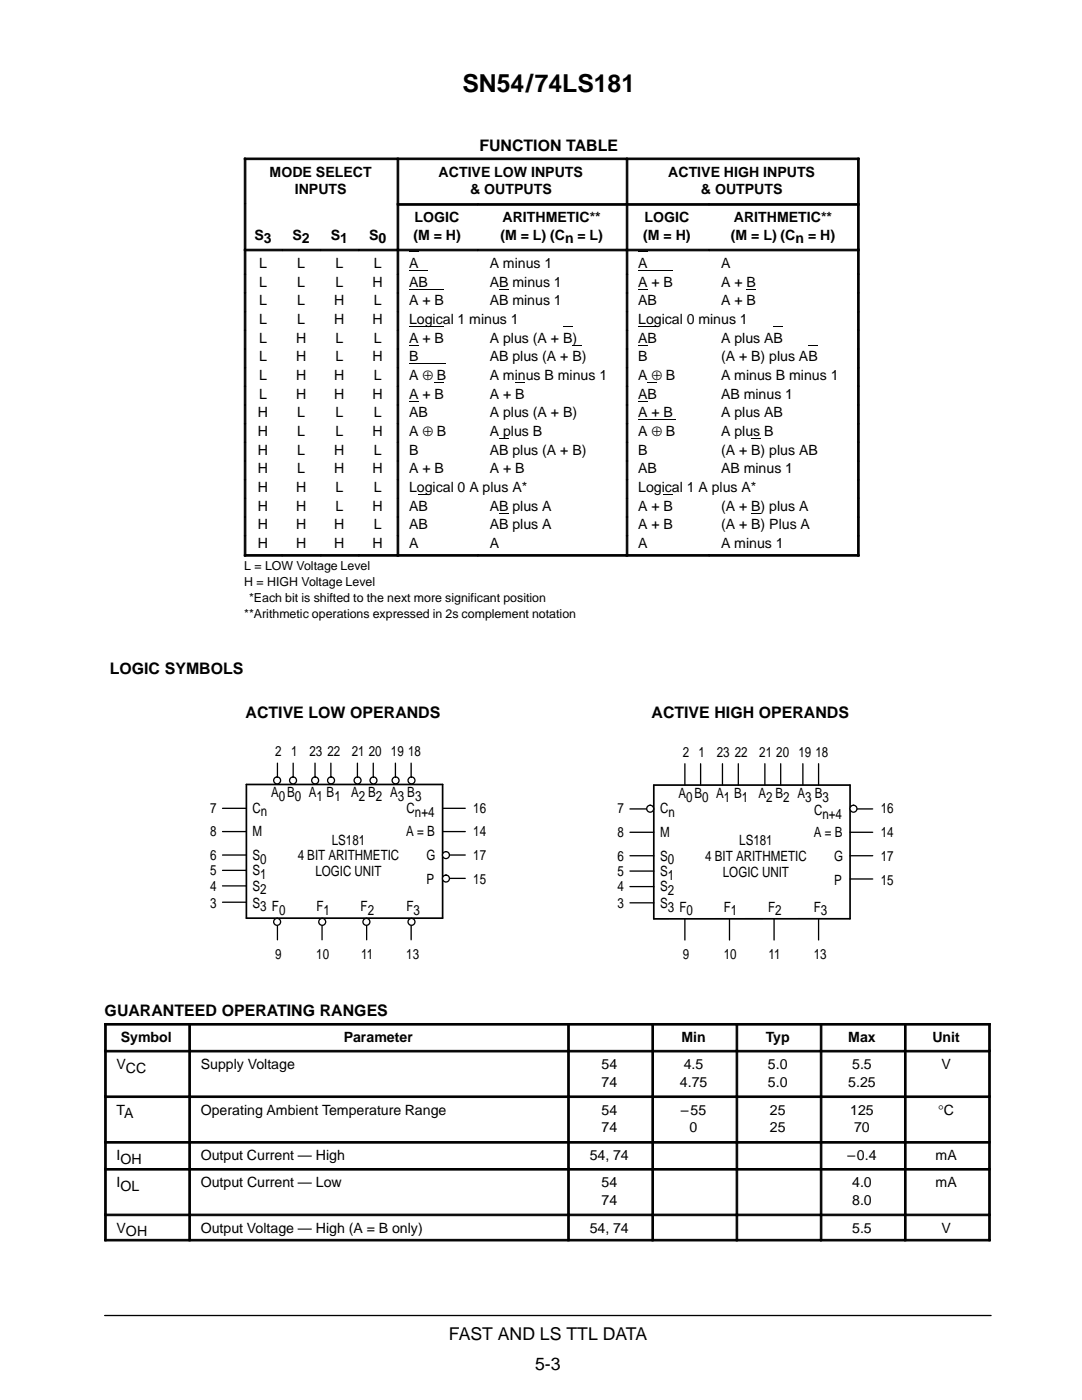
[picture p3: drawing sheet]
<svg xmlns="http://www.w3.org/2000/svg" width="216mm" height="279mm" viewBox="0 0 216 279" stroke-linecap="round" stroke-linejoin="round" font-family="sans-serif">
<path d="M62.9 152.3v2.8M20.9 262.5h176.9" fill="none" stroke="#000" stroke-width=".26"/>
<g fill="#000" stroke="#000" stroke-width=".2">
<path d="M48.7 31.5h.4v9.1h-.4z" fill-rule="evenodd"/>
<path d="M48.7 31.5h30.5v.4h-30.5z" fill-rule="evenodd"/>
<path d="M79.2 31.5h.4v9.1h-.4z" fill-rule="evenodd"/>
<path d="M79.2 31.5h45.7v.4h-45.7z" fill-rule="evenodd"/>
<path d="M125 31.5h.3v9.1h-.3z" fill-rule="evenodd"/>
<path d="M125 31.5h46.4v.4h-46.4z" fill-rule="evenodd"/>
<path d="M171.1 31.5h.3v9.1h-.3z" fill-rule="evenodd"/>
<path d="M48.7 40.6h.4v9.1h-.4z" fill-rule="evenodd"/>
<path d="M48.7 49.7h.4v5h-.4z" fill-rule="evenodd"/>
<path d="M48.7 49.7h7.6v.4h-7.6z" fill-rule="evenodd"/>
<path d="M48.7 54.7h.4v3.8h-.4z" fill-rule="evenodd"/>
<path d="M48.7 58.5h.4v3.7h-.4z" fill-rule="evenodd"/>
<path d="M56.4 49.7h7.6v.4h-7.6z" fill-rule="evenodd"/>
<path d="M64 49.7h7.6v.4h-7.6z" fill-rule="evenodd"/>
<path d="M71.6 49.7h7.6v.4h-7.6z" fill-rule="evenodd"/>
<path d="M79.2 40.6h.4v9.1h-.4z" fill-rule="evenodd"/>
<path d="M79.2 40.6h16.1v.4h-16.1z" fill-rule="evenodd"/>
<path d="M79.2 49.7h.4v5h-.4z" fill-rule="evenodd"/>
<path d="M79.2 49.7h16.1v.4h-16.1z" fill-rule="evenodd"/>
<path d="M79.2 54.7h.4v3.8h-.4z" fill-rule="evenodd"/>
<path d="M79.2 58.5h.4v3.7h-.4z" fill-rule="evenodd"/>
<path d="M95.3 40.6h29.6v.4h-29.6z" fill-rule="evenodd"/>
<path d="M95.3 49.7h29.6v.4h-29.6z" fill-rule="evenodd"/>
<path d="M125 40.6h.3v9.1h-.3z" fill-rule="evenodd"/>
<path d="M125 40.6h16.5v.4h-16.5z" fill-rule="evenodd"/>
<path d="M125 49.7h.3v5h-.3z" fill-rule="evenodd"/>
<path d="M125 49.7h16.5v.4h-16.5z" fill-rule="evenodd"/>
<path d="M125 54.7h.3v3.8h-.3z" fill-rule="evenodd"/>
<path d="M125 58.5h.3v3.7h-.3z" fill-rule="evenodd"/>
<path d="M141.5 40.6h29.9v.4h-29.9z" fill-rule="evenodd"/>
<path d="M141.5 49.7h29.9v.4h-29.9z" fill-rule="evenodd"/>
<path d="M171.1 40.6h.3v9.1h-.3z" fill-rule="evenodd"/>
<path d="M171.1 49.7h.3v5h-.3z" fill-rule="evenodd"/>
<path d="M171.1 54.7h.3v3.8h-.3z" fill-rule="evenodd"/>
<path d="M171.1 58.5h.3v3.7h-.3z" fill-rule="evenodd"/>
<path d="M48.7 62.2h.4v3.7h-.4z" fill-rule="evenodd"/>
<path d="M48.7 65.9h.4v3.7h-.4z" fill-rule="evenodd"/>
<path d="M48.7 69.7h.4v3.7h-.4z" fill-rule="evenodd"/>
<path d="M48.7 73.4h.4v3.7h-.4z" fill-rule="evenodd"/>
<path d="M48.7 77.1h.4v3.7h-.4z" fill-rule="evenodd"/>
<path d="M79.2 62.2h.4v3.7h-.4z" fill-rule="evenodd"/>
<path d="M79.2 65.9h.4v3.7h-.4z" fill-rule="evenodd"/>
<path d="M79.2 69.7h.4v3.7h-.4z" fill-rule="evenodd"/>
<path d="M79.2 73.4h.4v3.7h-.4z" fill-rule="evenodd"/>
<path d="M79.2 77.1h.4v3.7h-.4z" fill-rule="evenodd"/>
<path d="M125 62.2h.3v3.7h-.3z" fill-rule="evenodd"/>
<path d="M125 65.9h.3v3.7h-.3z" fill-rule="evenodd"/>
<path d="M125 69.7h.3v3.7h-.3z" fill-rule="evenodd"/>
<path d="M125 73.4h.3v3.7h-.3z" fill-rule="evenodd"/>
<path d="M125 77.1h.3v3.7h-.3z" fill-rule="evenodd"/>
<path d="M171.1 62.2h.3v3.7h-.3z" fill-rule="evenodd"/>
<path d="M171.1 65.9h.3v3.7h-.3z" fill-rule="evenodd"/>
<path d="M171.1 69.7h.3v3.7h-.3z" fill-rule="evenodd"/>
<path d="M171.1 73.4h.3v3.7h-.3z" fill-rule="evenodd"/>
<path d="M171.1 77.1h.3v3.7h-.3z" fill-rule="evenodd"/>
<path d="M48.7 80.8h.4v3.8h-.4z" fill-rule="evenodd"/>
<path d="M48.7 84.6h.4v3.7h-.4z" fill-rule="evenodd"/>
<path d="M48.7 88.3h.4v3.7h-.4z" fill-rule="evenodd"/>
<path d="M48.7 92h.4v3.7h-.4z" fill-rule="evenodd"/>
<path d="M48.7 95.7h.4v3.8h-.4z" fill-rule="evenodd"/>
<path d="M48.7 99.5h.4v3.7h-.4z" fill-rule="evenodd"/>
<path d="M79.2 80.8h.4v3.8h-.4z" fill-rule="evenodd"/>
<path d="M79.2 84.6h.4v3.7h-.4z" fill-rule="evenodd"/>
<path d="M79.2 88.3h.4v3.7h-.4z" fill-rule="evenodd"/>
<path d="M79.2 92h.4v3.7h-.4z" fill-rule="evenodd"/>
<path d="M79.2 95.7h.4v3.8h-.4z" fill-rule="evenodd"/>
<path d="M79.2 99.5h.4v3.7h-.4z" fill-rule="evenodd"/>
<path d="M125 80.8h.3v3.8h-.3z" fill-rule="evenodd"/>
<path d="M125 84.6h.3v3.7h-.3z" fill-rule="evenodd"/>
<path d="M125 88.3h.3v3.7h-.3z" fill-rule="evenodd"/>
<path d="M125 92h.3v3.7h-.3z" fill-rule="evenodd"/>
<path d="M125 95.7h.3v3.8h-.3z" fill-rule="evenodd"/>
<path d="M125 99.5h.3v3.7h-.3z" fill-rule="evenodd"/>
<path d="M171.1 80.8h.3v3.8h-.3z" fill-rule="evenodd"/>
<path d="M171.1 84.6h.3v3.7h-.3z" fill-rule="evenodd"/>
<path d="M171.1 88.3h.3v3.7h-.3z" fill-rule="evenodd"/>
<path d="M171.1 92h.3v3.7h-.3z" fill-rule="evenodd"/>
<path d="M171.1 95.7h.3v3.8h-.3z" fill-rule="evenodd"/>
<path d="M171.1 99.5h.3v3.7h-.3z" fill-rule="evenodd"/>
<path d="M48.7 103.2h.4v3.7h-.4z" fill-rule="evenodd"/>
<path d="M48.7 106.9h.4v4.1h-.4z" fill-rule="evenodd"/>
<path d="M48.7 110.7h7.6v.3h-7.6z" fill-rule="evenodd"/>
<path d="M56.4 110.7h7.6v.3h-7.6z" fill-rule="evenodd"/>
<path d="M64 110.7h7.6v.3h-7.6z" fill-rule="evenodd"/>
<path d="M71.6 110.7h7.6v.3h-7.6z" fill-rule="evenodd"/>
<path d="M79.2 103.2h.4v3.7h-.4z" fill-rule="evenodd"/>
<path d="M79.2 106.9h.4v4.1h-.4z" fill-rule="evenodd"/>
<path d="M79.2 110.7h16.1v.3h-16.1z" fill-rule="evenodd"/>
<path d="M95.3 110.7h29.6v.3h-29.6z" fill-rule="evenodd"/>
<path d="M125 103.2h.3v3.7h-.3z" fill-rule="evenodd"/>
<path d="M125 106.9h.3v4.1h-.3z" fill-rule="evenodd"/>
<path d="M125 110.7h16.5v.3h-16.5z" fill-rule="evenodd"/>
<path d="M141.5 110.7h29.9v.3h-29.9z" fill-rule="evenodd"/>
<path d="M171.1 103.2h.3v3.7h-.3z" fill-rule="evenodd"/>
<path d="M171.1 106.9h.3v4.1h-.3z" fill-rule="evenodd"/>
</g>
<g fill="#000">
<path d="M81.6 50.2h1.9v.1h-1.9z" fill-rule="evenodd"/>
<path d="M99.6 57.6h1.9v.1h-1.9z" fill-rule="evenodd"/>
<path d="M127.3 50.2h1.9v.1h-1.9z" fill-rule="evenodd"/>
<path d="M127.3 57.6h1.9v.1h-1.9z" fill-rule="evenodd"/>
<path d="M149 57.6h1.8v.1h-1.8z" fill-rule="evenodd"/>
<path d="M81.6 68.8h1.9v.1h-1.9z" fill-rule="evenodd"/>
<path d="M86.7 76.3h1.9v.1h-1.9z" fill-rule="evenodd"/>
<path d="M87.1 72.5h1.9v.2h-1.9z" fill-rule="evenodd"/>
<path d="M102.8 76.3h1.9v.1h-1.9z" fill-rule="evenodd"/>
<path d="M112.3 65.1h1.9v.1h-1.9z" fill-rule="evenodd"/>
<path d="M114.2 68.8h1.9v.1h-1.9z" fill-rule="evenodd"/>
<path d="M127.3 68.8h1.9v.1h-1.9z" fill-rule="evenodd"/>
<path d="M129.2 76.3h1.9v.1h-1.9z" fill-rule="evenodd"/>
<path d="M154.4 65.1h1.8v.1h-1.8z" fill-rule="evenodd"/>
<path d="M161.3 68.8h1.9v.1h-1.9z" fill-rule="evenodd"/>
<path d="M81.6 80h1.9v.1h-1.9z" fill-rule="evenodd"/>
<path d="M83.5 98.6h1.9v.2h-1.9z" fill-rule="evenodd"/>
<path d="M99.6 87.4h1.9v.2h-1.9z" fill-rule="evenodd"/>
<path d="M127.3 80h1.9v.1h-1.9z" fill-rule="evenodd"/>
<path d="M132.4 98.6h1.9v.2h-1.9z" fill-rule="evenodd"/>
<path d="M132.9 83.7h1.8v.1h-1.8z" fill-rule="evenodd"/>
<path d="M149.9 87.4h1.9v.2h-1.9z" fill-rule="evenodd"/>
<path d="M99.6 102.4h1.9v.1h-1.9z" fill-rule="evenodd"/>
<path d="M149.9 102.4h1.9v.1h-1.9z" fill-rule="evenodd"/>
</g>
<path d="M81.6 54h3.8M81.6 57.7h7M127.3 54h7M81.6 65.1h7M81.6 72.6h5.5M127.3 65.1h3.8M127.3 83.8h5.6" fill="none" stroke="#000" stroke-width=".2"/>
<circle cx="62.9" cy="155.8" r=".69" fill="#fff"/>
<g fill="none" stroke="#000" stroke-width=".26">
<path d="M66 152.3v2.8"/>
<circle cx="62.9" cy="155.8" r=".69"/>
</g>
<circle cx="66.1" cy="155.8" r=".69" fill="#fff"/>
<g fill="none" stroke="#000" stroke-width=".26">
<path d="M78.9 152.3v2.8"/>
<circle cx="66.1" cy="155.8" r=".69"/>
</g>
<circle cx="78.9" cy="155.8" r=".69" fill="#fff"/>
<g fill="none" stroke="#000" stroke-width=".26">
<path d="M82 152.3v2.8"/>
<circle cx="78.9" cy="155.8" r=".69"/>
</g>
<circle cx="82.1" cy="155.8" r=".69" fill="#fff"/>
<g fill="none" stroke="#000" stroke-width=".26">
<path d="M64.3 184.8v2.8"/>
<circle cx="82.1" cy="155.8" r=".69"/>
</g>
<circle cx="64.3" cy="184" r=".69" fill="#fff"/>
<g fill="none" stroke="#000" stroke-width=".26">
<path d="M73.2 184.8v2.8"/>
<circle cx="64.3" cy="184" r=".69"/>
</g>
<circle cx="73.1" cy="184" r=".69" fill="#fff"/>
<g fill="none" stroke="#000" stroke-width=".26">
<path d="M82 184.8v2.8"/>
<circle cx="73.1" cy="184" r=".69"/>
</g>
<circle cx="82.1" cy="184" r=".69" fill="#fff"/>
<g fill="none" stroke="#000" stroke-width=".26">
<path d="M44.4 170.6h4.8M44.4 166h4.8M44.4 161.3h4.8M44.4 173.7h4.8M44.4 176.8h4.8M88.3 170.6h4.5M88.3 166h4.5M88.3 161.3h4.5M89.6 175.3h3.2M44.4 180.1h4.8M55.4 184.8v2.8"/>
<circle cx="82.1" cy="184" r=".69"/>
</g>
<path d="M49.2 156.6h39.1v26.6h-39.1z" fill="none" stroke="#000" stroke-width=".34"/>
<circle cx="55.3" cy="184" r=".69" fill="#fff"/>
<g fill="none" stroke="#000" stroke-width=".26">
<path d="M55.4 152.3v2.8"/>
<circle cx="55.3" cy="184" r=".69"/>
</g>
<circle cx="55.3" cy="155.8" r=".69" fill="#fff"/>
<g fill="none" stroke="#000" stroke-width=".26">
<path d="M58.5 152.3v2.8"/>
<circle cx="55.3" cy="155.8" r=".69"/>
</g>
<circle cx="58.5" cy="155.8" r=".69" fill="#fff"/>
<g fill="none" stroke="#000" stroke-width=".26">
<path d="M71.3 152.3v2.8"/>
<circle cx="58.5" cy="155.8" r=".69"/>
</g>
<circle cx="71.3" cy="155.8" r=".69" fill="#fff"/>
<g fill="none" stroke="#000" stroke-width=".26">
<path d="M74.5 152.3v2.8"/>
<circle cx="71.3" cy="155.8" r=".69"/>
</g>
<circle cx="74.5" cy="155.8" r=".69" fill="#fff"/>
<circle cx="74.5" cy="155.8" r=".69" fill="none" stroke="#000" stroke-width=".26"/>
<circle cx="89" cy="175.3" r=".69" fill="#fff"/>
<circle cx="89" cy="175.3" r=".69" fill="none" stroke="#000" stroke-width=".26"/>
<circle cx="89" cy="170.7" r=".69" fill="#fff"/>
<g fill="none" stroke="#000" stroke-width=".26">
<path d="M136.7 152.4v4.3M139.8 152.4v4.3M144.2 152.4v4.3M147.3 152.4v4.3M152.6 152.4v4.3M155.8 152.4v4.3M160.2 152.4v4.3M163.3 152.4v4.3M125.7 170.8h4.8M125.7 166.1h4.8M125.7 161.4h4.8M125.7 173.8h4.8"/>
<path d="M125.7 176.9h4.8M169.6 175.4h4.5M169.6 170.8h4.5M169.6 166.1h4.5M169.6 161.4h4.5M125.7 180.2h4.8M136.7 183.4v4.2M145.6 183.4v4.2M154.5 183.4v4.2M163.3 183.4v4.2"/>
<circle cx="89" cy="170.7" r=".69"/>
</g>
<path d="M130.5 156.7h39.1v26.7h-39.1z" fill="none" stroke="#000" stroke-width=".34"/>
<circle cx="170.3" cy="161.4" r=".69" fill="#fff"/>
<circle cx="170.3" cy="161.4" r=".69" fill="none" stroke="#000" stroke-width=".26"/>
<circle cx="129.7" cy="161.4" r=".69" fill="#fff"/>
<circle cx="129.7" cy="161.4" r=".69" fill="none" stroke="#000" stroke-width=".26"/>
<g fill="#000" stroke="#000" stroke-width=".2">
<path d="M20.9 204.3h.3v5.3h-.3z" fill-rule="evenodd"/>
<path d="M20.9 204.3h16.8v.3h-16.8z" fill-rule="evenodd"/>
<path d="M20.9 209.6h.3v9.1h-.3z" fill-rule="evenodd"/>
<path d="M20.9 209.6h16.8v.3h-16.8z" fill-rule="evenodd"/>
<path d="M20.9 218.7h.3v9.1h-.3z" fill-rule="evenodd"/>
<path d="M20.9 218.7h16.8v.3h-16.8z" fill-rule="evenodd"/>
<path d="M37.7 204.3h.3v5.3h-.3z" fill-rule="evenodd"/>
<path d="M37.7 204.3h75.6v.3h-75.6z" fill-rule="evenodd"/>
<path d="M37.7 209.6h.3v9.1h-.3z" fill-rule="evenodd"/>
<path d="M37.7 209.6h75.6v.3h-75.6z" fill-rule="evenodd"/>
<path d="M37.7 218.7h.3v9.1h-.3z" fill-rule="evenodd"/>
<path d="M37.7 218.7h75.6v.3h-75.6z" fill-rule="evenodd"/>
<path d="M113.3 204.3h.3v5.3h-.3z" fill-rule="evenodd"/>
<path d="M113.3 204.3h16.8v.3h-16.8z" fill-rule="evenodd"/>
<path d="M113.3 209.6h.3v9.1h-.3z" fill-rule="evenodd"/>
<path d="M113.3 209.6h16.8v.3h-16.8z" fill-rule="evenodd"/>
<path d="M113.3 218.7h.3v9.1h-.3z" fill-rule="evenodd"/>
<path d="M113.3 218.7h16.8v.3h-16.8z" fill-rule="evenodd"/>
<path d="M130.1 204.3h.3v5.3h-.3z" fill-rule="evenodd"/>
<path d="M130.1 204.3h16.8v.3h-16.8z" fill-rule="evenodd"/>
<path d="M130.1 209.6h.3v9.1h-.3z" fill-rule="evenodd"/>
<path d="M130.1 209.6h16.8v.3h-16.8z" fill-rule="evenodd"/>
<path d="M130.1 218.7h.3v9.1h-.3z" fill-rule="evenodd"/>
<path d="M130.1 218.7h16.8v.3h-16.8z" fill-rule="evenodd"/>
<path d="M146.9 204.3h.3v5.3h-.3z" fill-rule="evenodd"/>
<path d="M146.9 204.3h16.8v.3h-16.8z" fill-rule="evenodd"/>
<path d="M146.9 209.6h.3v9.1h-.3z" fill-rule="evenodd"/>
<path d="M146.9 209.6h16.8v.3h-16.8z" fill-rule="evenodd"/>
<path d="M146.9 218.7h.3v9.1h-.3z" fill-rule="evenodd"/>
<path d="M146.9 218.7h16.8v.3h-16.8z" fill-rule="evenodd"/>
<path d="M163.7 204.3h.3v5.3h-.3z" fill-rule="evenodd"/>
<path d="M163.7 204.3h16.8v.3h-16.8z" fill-rule="evenodd"/>
<path d="M163.7 209.6h.3v9.1h-.3z" fill-rule="evenodd"/>
<path d="M163.7 209.6h16.8v.3h-16.8z" fill-rule="evenodd"/>
<path d="M163.7 218.7h.3v9.1h-.3z" fill-rule="evenodd"/>
<path d="M163.7 218.7h16.8v.3h-16.8z" fill-rule="evenodd"/>
<path d="M180.5 204.3h.3v5.3h-.3z" fill-rule="evenodd"/>
<path d="M180.5 204.3h17.1v.3h-17.1z" fill-rule="evenodd"/>
<path d="M180.5 209.6h.3v9.1h-.3z" fill-rule="evenodd"/>
<path d="M180.5 209.6h17.1v.3h-17.1z" fill-rule="evenodd"/>
<path d="M180.5 218.7h.3v9.1h-.3z" fill-rule="evenodd"/>
<path d="M180.5 218.7h17.1v.3h-17.1z" fill-rule="evenodd"/>
<path d="M197.3 204.3h.3v5.3h-.3z" fill-rule="evenodd"/>
<path d="M197.3 209.6h.3v9.1h-.3z" fill-rule="evenodd"/>
<path d="M197.3 218.7h.3v9.1h-.3z" fill-rule="evenodd"/>
<path d="M20.9 227.8h.3v5.4h-.3z" fill-rule="evenodd"/>
<path d="M20.9 227.8h16.8v.3h-16.8z" fill-rule="evenodd"/>
<path d="M20.9 233.2h.3v9.1h-.3z" fill-rule="evenodd"/>
<path d="M20.9 233.2h16.8v.3h-16.8z" fill-rule="evenodd"/>
<path d="M37.7 227.8h.3v5.4h-.3z" fill-rule="evenodd"/>
<path d="M37.7 227.8h75.6v.3h-75.6z" fill-rule="evenodd"/>
<path d="M37.7 233.2h.3v9.1h-.3z" fill-rule="evenodd"/>
<path d="M37.7 233.2h75.6v.3h-75.6z" fill-rule="evenodd"/>
<path d="M113.3 227.8h.3v5.4h-.3z" fill-rule="evenodd"/>
<path d="M113.3 227.8h16.8v.3h-16.8z" fill-rule="evenodd"/>
<path d="M113.3 233.2h.3v9.1h-.3z" fill-rule="evenodd"/>
<path d="M113.3 233.2h16.8v.3h-16.8z" fill-rule="evenodd"/>
<path d="M130.1 227.8h.3v5.4h-.3z" fill-rule="evenodd"/>
<path d="M130.1 227.8h16.8v.3h-16.8z" fill-rule="evenodd"/>
<path d="M130.1 233.2h.3v9.1h-.3z" fill-rule="evenodd"/>
<path d="M130.1 233.2h16.8v.3h-16.8z" fill-rule="evenodd"/>
<path d="M146.9 227.8h.3v5.4h-.3z" fill-rule="evenodd"/>
<path d="M146.9 227.8h16.8v.3h-16.8z" fill-rule="evenodd"/>
<path d="M146.9 233.2h.3v9.1h-.3z" fill-rule="evenodd"/>
<path d="M146.9 233.2h16.8v.3h-16.8z" fill-rule="evenodd"/>
<path d="M163.7 227.8h.3v5.4h-.3z" fill-rule="evenodd"/>
<path d="M163.7 227.8h16.8v.3h-16.8z" fill-rule="evenodd"/>
<path d="M163.7 233.2h.3v9.1h-.3z" fill-rule="evenodd"/>
<path d="M163.7 233.2h16.8v.3h-16.8z" fill-rule="evenodd"/>
<path d="M180.5 227.8h.3v5.4h-.3z" fill-rule="evenodd"/>
<path d="M180.5 227.8h17.1v.3h-17.1z" fill-rule="evenodd"/>
<path d="M180.5 233.2h.3v9.1h-.3z" fill-rule="evenodd"/>
<path d="M180.5 233.2h17.1v.3h-17.1z" fill-rule="evenodd"/>
<path d="M197.3 227.8h.3v5.4h-.3z" fill-rule="evenodd"/>
<path d="M197.3 233.2h.3v9.1h-.3z" fill-rule="evenodd"/>
<path d="M20.9 242.3h.3v5.4h-.3z" fill-rule="evenodd"/>
<path d="M20.9 242.3h16.8v.3h-16.8z" fill-rule="evenodd"/>
<path d="M20.9 247.3h16.8v.4h-16.8z" fill-rule="evenodd"/>
<path d="M37.7 242.3h.3v5.4h-.3z" fill-rule="evenodd"/>
<path d="M37.7 242.3h75.6v.3h-75.6z" fill-rule="evenodd"/>
<path d="M37.7 247.3h75.6v.4h-75.6z" fill-rule="evenodd"/>
<path d="M113.3 242.3h.3v5.4h-.3z" fill-rule="evenodd"/>
<path d="M113.3 242.3h16.8v.3h-16.8z" fill-rule="evenodd"/>
<path d="M113.3 247.3h16.8v.4h-16.8z" fill-rule="evenodd"/>
<path d="M130.1 242.3h.3v5.4h-.3z" fill-rule="evenodd"/>
<path d="M130.1 242.3h16.8v.3h-16.8z" fill-rule="evenodd"/>
<path d="M130.1 247.3h16.8v.4h-16.8z" fill-rule="evenodd"/>
<path d="M146.9 242.3h.3v5.4h-.3z" fill-rule="evenodd"/>
<path d="M146.9 242.3h16.8v.3h-16.8z" fill-rule="evenodd"/>
<path d="M146.9 247.3h16.8v.4h-16.8z" fill-rule="evenodd"/>
<path d="M163.7 242.3h.3v5.4h-.3z" fill-rule="evenodd"/>
<path d="M163.7 242.3h16.8v.3h-16.8z" fill-rule="evenodd"/>
<path d="M163.7 247.3h16.8v.4h-16.8z" fill-rule="evenodd"/>
<path d="M180.5 242.3h.3v5.4h-.3z" fill-rule="evenodd"/>
<path d="M180.5 242.3h17.1v.3h-17.1z" fill-rule="evenodd"/>
<path d="M180.5 247.3h17.1v.4h-17.1z" fill-rule="evenodd"/>
<path d="M197.3 242.3h.3v5.4h-.3z" fill-rule="evenodd"/>
</g>
<text font-size="4.9" x="92.3" y="18.3">SN54/74LS181</text>
<g font-size="3.5">
<text x="89.6" y="267.5">FAST AND LS TTL DATA</text>
<text x="106.8" y="273.4">5-3</text>
</g>
<g font-size="3.2">
<text x="95.7" y="30.1">FUNCTION TABLE</text>
<text x="21.9" y="134.5">LOGIC SYMBOLS</text>
<text x="49" y="143.3">ACTIVE LOW OPERANDS</text>
<text x="130" y="143.3">ACTIVE HIGH OPERANDS</text>
<text x="20.9" y="202.8">GUARANTEED OPERATING RANGES</text>
</g>
<g font-size="2.8">
<text x="53.8" y="35.3">MODE SELECT</text>
<text x="87.5" y="35.3">ACTIVE LOW INPUTS</text>
<text x="133.3" y="35.3">ACTIVE HIGH INPUTS</text>
<text x="58.8" y="38.8">INPUTS</text>
<text x="93.8" y="38.8">&amp; OUTPUTS</text>
<text x="139.9" y="38.8">&amp; OUTPUTS</text>
<text x="50.8" y="47.9">S3</text>
<text x="58.4" y="47.9">S2</text>
<text x="66" y="47.9">S1</text>
<text x="73.6" y="47.9">S0</text>
<text x="82.5" y="47.9">(M = H)</text>
<text x="82.7" y="44.4">LOGIC</text>
<text x="99.8" y="47.9">(M = L) (Cn = L)</text>
<text x="100.3" y="44.4">ARITHMETIC**</text>
<text x="128.4" y="47.9">(M = H)</text>
<text x="128.6" y="44.4">LOGIC</text>
<text x="145.8" y="47.9">(M = L) (Cn = H)</text>
<text x="146.4" y="44.4">ARITHMETIC**</text>
<text x="51.7" y="53.5">L</text>
<text x="59.3" y="53.5">L</text>
<text x="66.9" y="53.5">L</text>
<text x="74.6" y="53.5">L</text>
<text x="81.6" y="53.5">A</text>
<text x="97.7" y="53.5">A minus 1</text>
<text x="127.3" y="53.5">A</text>
<text x="143.9" y="53.5">A</text>
<text x="51.7" y="57.2">L</text>
<text x="59.3" y="57.2">L</text>
<text x="66.9" y="57.2">L</text>
<text x="74.3" y="57.2">H</text>
<text x="81.6" y="57.2">AB</text>
<text x="97.7" y="57.2">AB minus 1</text>
<text x="127.4" y="57.2">A + B</text>
<text x="143.9" y="57.2">A + B</text>
<text x="51.7" y="60.9">L</text>
<text x="51.7" y="64.7">L</text>
<text x="59.3" y="60.9">L</text>
<text x="59.3" y="64.7">L</text>
<text x="66.7" y="60.9">H</text>
<text x="66.7" y="64.7">H</text>
<text x="74.3" y="64.7">H</text>
<text x="74.6" y="60.9">L</text>
<text x="81.6" y="60.9">A + B</text>
<text x="81.6" y="64.7">Logical 1 minus 1</text>
<text x="97.7" y="60.9">AB minus 1</text>
<text x="127.3" y="60.9">AB</text>
<text x="127.3" y="64.7">Logical 0 minus 1</text>
<text x="143.9" y="60.9">A + B</text>
<text x="51.7" y="68.4">L</text>
<text x="59.1" y="68.4">H</text>
<text x="66.9" y="68.4">L</text>
<text x="74.6" y="68.4">L</text>
<text x="81.6" y="68.4">A + B</text>
<text x="97.7" y="68.4">A plus (A + B)</text>
<text x="127.3" y="68.4">AB</text>
<text x="143.9" y="68.4">A plus AB</text>
<text x="51.7" y="72.1">L</text>
<text x="51.7" y="75.8">L</text>
<text x="59.1" y="72.1">H</text>
<text x="59.1" y="75.8">H</text>
<text x="66.7" y="75.8">H</text>
<text x="66.9" y="72.1">L</text>
<text x="74.3" y="72.1">H</text>
<text x="74.6" y="75.8">L</text>
<text x="81.6" y="75.8">A ⊕ B</text>
<text x="81.6" y="72.1">B</text>
<text x="97.7" y="72.1">AB plus (A + B)</text>
<text x="97.7" y="75.8">A minus B minus 1</text>
<text x="127.3" y="72.1">B</text>
<text x="127.3" y="75.8">A ⊕ B</text>
<text x="143.9" y="72.1">(A + B) plus AB</text>
<text x="143.9" y="75.8">A minus B minus 1</text>
<text x="51.5" y="83.3">H</text>
<text x="51.7" y="79.6">L</text>
<text x="59.1" y="79.6">H</text>
<text x="59.3" y="83.3">L</text>
<text x="66.7" y="79.6">H</text>
<text x="66.9" y="83.3">L</text>
<text x="74.3" y="79.6">H</text>
<text x="74.6" y="83.3">L</text>
<text x="81.6" y="83.3">AB</text>
<text x="81.6" y="79.6">A + B</text>
<text x="97.7" y="79.6">A + B</text>
<text x="97.7" y="83.3">A plus (A + B)</text>
<text x="127.3" y="79.6">AB</text>
<text x="127.3" y="83.3">A + B</text>
<text x="143.9" y="79.6">AB minus 1</text>
<text x="143.9" y="83.3">A plus AB</text>
<text x="51.5" y="87">H</text>
<text x="59.3" y="87">L</text>
<text x="66.9" y="87">L</text>
<text x="74.3" y="87">H</text>
<text x="81.6" y="87">A ⊕ B</text>
<text x="97.7" y="87">A plus B</text>
<text x="127.3" y="87">A ⊕ B</text>
<text x="143.9" y="87">A plus B</text>
<text x="51.5" y="90.7">H</text>
<text x="51.5" y="94.5">H</text>
<text x="59.3" y="90.7">L</text>
<text x="59.3" y="94.5">L</text>
<text x="66.7" y="90.7">H</text>
<text x="66.7" y="94.5">H</text>
<text x="74.3" y="94.5">H</text>
<text x="74.6" y="90.7">L</text>
<text x="81.6" y="90.7">B</text>
<text x="81.6" y="94.5">A + B</text>
<text x="97.7" y="90.7">AB plus (A + B)</text>
<text x="97.7" y="94.5">A + B</text>
<text x="127.3" y="94.5">AB</text>
<text x="127.3" y="90.7">B</text>
<text x="143.9" y="90.7">(A + B) plus AB</text>
<text x="143.9" y="94.5">AB minus 1</text>
<text x="51.5" y="98.2">H</text>
<text x="51.5" y="101.9">H</text>
<text x="59.1" y="98.2">H</text>
<text x="59.1" y="101.9">H</text>
<text x="66.9" y="98.2">L</text>
<text x="66.9" y="101.9">L</text>
<text x="74.3" y="101.9">H</text>
<text x="74.6" y="98.2">L</text>
<text x="81.6" y="98.2">Logical 0 A plus A*</text>
<text x="81.6" y="101.9">AB</text>
<text x="97.7" y="101.9">AB plus A</text>
<text x="127.3" y="98.2">Logical 1 A plus A*</text>
<text x="127.3" y="101.9">A + B</text>
<text x="143.9" y="101.9">(A + B) plus A</text>
<text x="51.5" y="105.7">H</text>
<text x="59.1" y="105.7">H</text>
<text x="66.7" y="105.7">H</text>
<text x="74.6" y="105.7">L</text>
<text x="81.6" y="105.7">AB</text>
<text x="97.7" y="105.7">AB plus A</text>
<text x="127.3" y="105.7">A + B</text>
<text x="143.9" y="105.7">(A + B) Plus A</text>
<text x="51.5" y="109.4">H</text>
<text x="59.1" y="109.4">H</text>
<text x="66.7" y="109.4">H</text>
<text x="74.3" y="109.4">H</text>
<text x="81.6" y="109.4">A</text>
<text x="97.7" y="109.4">A</text>
<text x="127.3" y="109.4">A</text>
<text x="143.9" y="109.4">A minus 1</text>
<text x="54.9" y="150.9">2 1</text>
<text x="61.7" y="150.9">23 22</text>
<text x="70.2" y="150.9">21 20 19 18</text>
<text x="136.2" y="151">2 1</text>
<text x="143" y="151">23 22</text>
<text x="151.5" y="151">21 20 19 18</text>
<text x="54.1" y="159.1">A0B0 A1 B1</text>
<text x="70.1" y="159.1">A2 B2 A3 B3</text>
<text x="135.4" y="159.3">A0B0 A1 B1</text>
<text x="151.4" y="159.3">A2 B2 A3 B3</text>
<text x="41.9" y="162.2">7</text>
<text x="41.9" y="166.9">8</text>
<text x="50.4" y="162.2">Cn</text>
<text x="50.4" y="166.9">M</text>
<text x="81.1" y="166.9">A = B</text>
<text x="81.1" y="162.3">Cn+4</text>
<text x="94.4" y="166.9">14</text>
<text x="94.4" y="162.2">16</text>
<text x="123.2" y="162.3">7</text>
<text x="123.2" y="167.1">8</text>
<text x="131.7" y="162.3">Cn</text>
<text x="131.7" y="167.1">M</text>
<text x="162.4" y="167.1">A = B</text>
<text x="162.4" y="162.7">Cn+4</text>
<text x="175.7" y="167.1">14</text>
<text x="175.7" y="162.3">16</text>
<text x="41.9" y="171.7">6</text>
<text x="50.4" y="171.7">S0</text>
<text x="59.4" y="171.7">4 BIT ARITHMETIC</text>
<text x="66.2" y="168.6">LS181</text>
<text x="85.1" y="171.7">G</text>
<text x="94.4" y="171.7">17</text>
<text x="123.2" y="171.8">6</text>
<text x="131.7" y="171.8">S0</text>
<text x="140.7" y="171.8">4 BIT ARITHMETIC</text>
<text x="147.5" y="168.7">LS181</text>
<text x="166.4" y="171.8">G</text>
<text x="175.7" y="171.8">17</text>
<text x="41.9" y="174.7">5</text>
<text x="41.9" y="177.8">4</text>
<text x="50.4" y="174.7">S1</text>
<text x="50.4" y="177.8">S2</text>
<text x="62.9" y="174.9">LOGIC UNIT</text>
<text x="85.1" y="176.4">P</text>
<text x="94.4" y="176.4">15</text>
<text x="123.2" y="174.8">5</text>
<text x="123.2" y="177.9">4</text>
<text x="131.7" y="174.8">S1</text>
<text x="131.7" y="177.9">S2</text>
<text x="144.2" y="175">LOGIC UNIT</text>
<text x="166.4" y="176.5">P</text>
<text x="175.7" y="176.5">15</text>
<text x="41.9" y="181.2">3</text>
<text x="50.4" y="181.2">S3 F</text>
<text x="55.7" y="182.5">0</text>
<text x="63.1" y="181.8">F1</text>
<text x="72" y="181.8">F2</text>
<text x="81.1" y="181.8">F3</text>
<text x="123.2" y="181.3">3</text>
<text x="131.7" y="181.3">S3 F</text>
<text x="137" y="182.7">0</text>
<text x="144.4" y="182">F1</text>
<text x="153.3" y="182">F2</text>
<text x="162.4" y="182">F3</text>
<text x="54.9" y="191.3">9</text>
<text x="63.1" y="191.3">10</text>
<text x="72.1" y="191.3">11</text>
<text x="81.1" y="191.3">13</text>
<text x="136.2" y="191.5">9</text>
<text x="144.4" y="191.5">10</text>
<text x="153.4" y="191.5">11</text>
<text x="162.4" y="191.5">13</text>
<text x="24.1" y="208">Symbol</text>
<text x="68.6" y="208">Parameter</text>
<text x="136" y="208">Min</text>
<text x="152.8" y="208">Typ</text>
<text x="169.3" y="208">Max</text>
<text x="186" y="208">Unit</text>
<text x="23.3" y="213.4">VCC</text>
<text x="40.1" y="213.4">Supply Voltage</text>
<text x="120" y="213.4">54</text>
<text x="136.4" y="213.4">4.5</text>
<text x="153.2" y="213.4">5.0</text>
<text x="170" y="213.4">5.5</text>
<text x="187.8" y="213.4">V</text>
<text x="120" y="216.8">74</text>
<text x="135.7" y="216.8">4.75</text>
<text x="153.2" y="216.8">5.0</text>
<text x="169.3" y="216.8">5.25</text>
<text x="23.3" y="222.5">TA</text>
<text x="40.1" y="222.5">Operating Ambient Temperature Range</text>
<text x="120" y="222.5">54</text>
<text x="120" y="225.9">74</text>
<text x="135.9" y="222.5">–55</text>
<text x="137.6" y="225.9">0</text>
<text x="153.6" y="222.5">25</text>
<text x="153.6" y="225.9">25</text>
<text x="169.6" y="222.5">125</text>
<text x="170.4" y="225.9">70</text>
<text x="187.2" y="222.5">°C</text>
<text x="23.3" y="231.6">IOH</text>
<text x="40.1" y="231.6">Output Current — High</text>
<text x="117.7" y="231.6">54, 74</text>
<text x="169.1" y="231.6">–0.4</text>
<text x="186.7" y="231.6">mA</text>
<text x="23.3" y="236.9">IOL</text>
<text x="40.1" y="236.9">Output Current — Low</text>
<text x="120" y="236.9">54</text>
<text x="170" y="236.9">4.0</text>
<text x="186.7" y="236.9">mA</text>
<text x="120" y="240.4">74</text>
<text x="170" y="240.4">8.0</text>
<text x="23.3" y="246">VOH</text>
<text x="40.1" y="246">Output Voltage — High (A = B only)</text>
<text x="117.7" y="246">54, 74</text>
<text x="170" y="246">5.5</text>
<text x="187.8" y="246">V</text>
</g>
<g font-size="2.5">
<text x="48.7" y="113.8">L = LOW Voltage Level</text>
<text x="48.7" y="117">H = HIGH Voltage Level</text>
<text x="48.7" y="123.3">**Arithmetic operations expressed in 2s complement notation</text>
</g>
<text font-size="2.5" fill="#fff" x="48.7" y="120.2">**Each bit is shifted to the next more significant position</text>
</svg>
